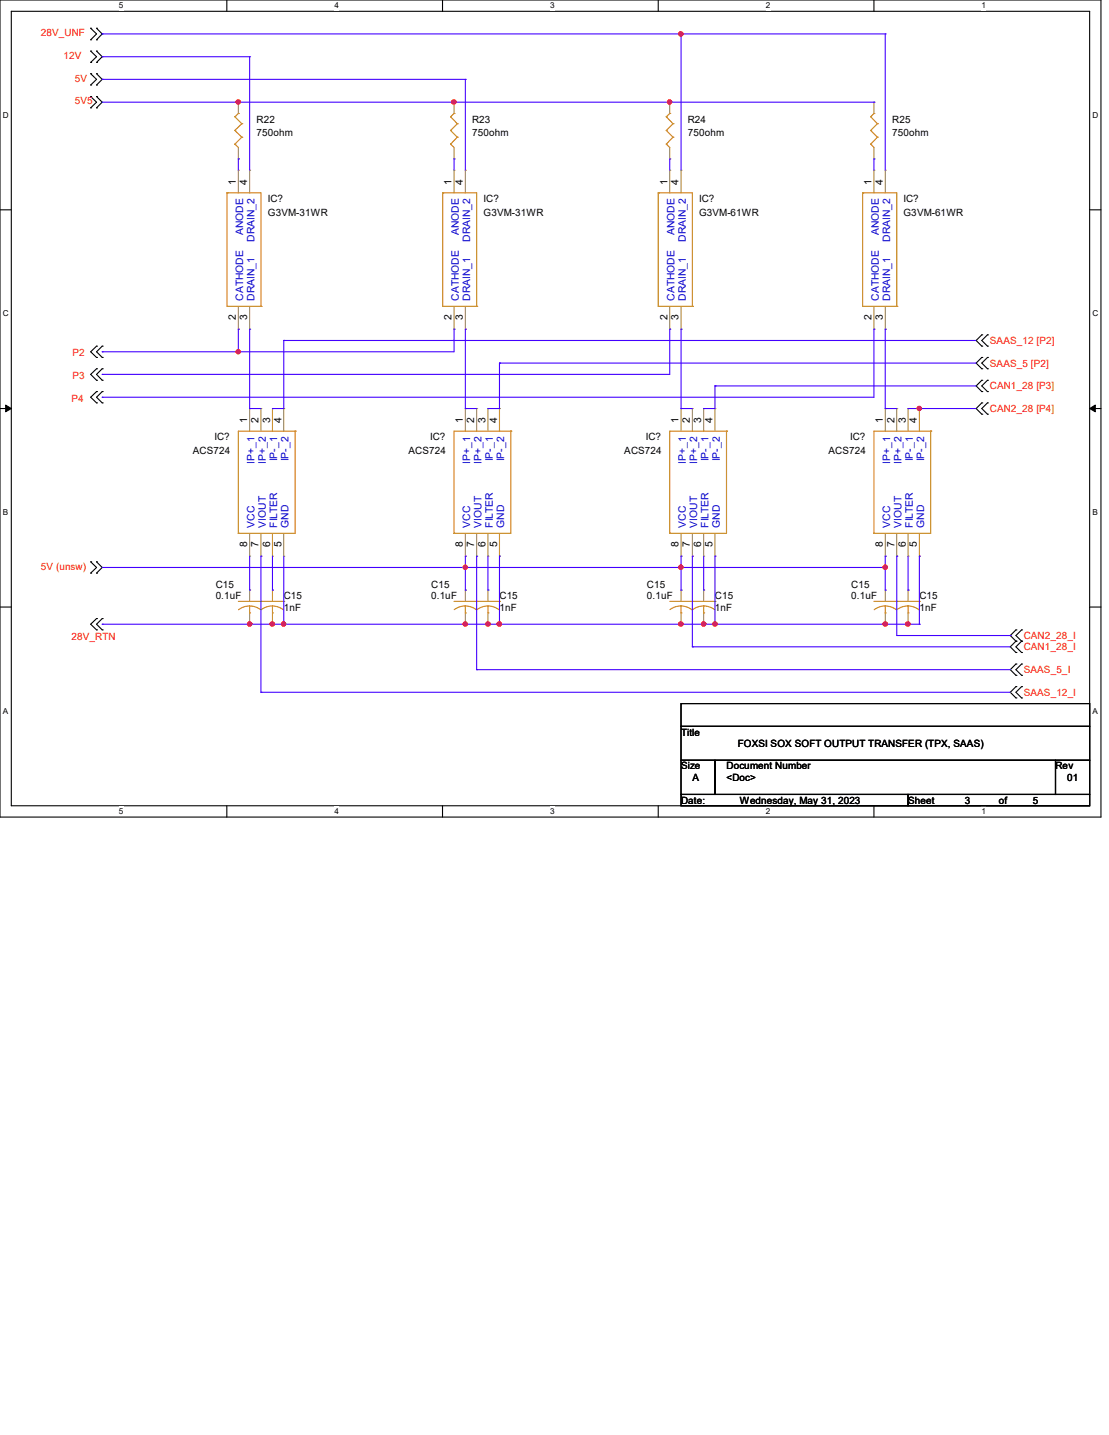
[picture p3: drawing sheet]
<svg xmlns="http://www.w3.org/2000/svg" width="216mm" height="279mm" viewBox="0 0 216 279" stroke-linecap="round" stroke-linejoin="round" font-family="sans-serif">
<path d="M0 0h214.3v159.1h-214.3zM2.2 2.2h209.9v154.7h-209.9z" fill="none" stroke="#000" stroke-width=".21"/>
<g fill="#fff">
<path d="M23.2 .2h.8v1.8h-.8z"/>
<path d="M23.2 157.1h.8v1.8h-.8z"/>
</g>
<path d="M44.2 0v2.2M44.2 156.9v2.2" fill="none" stroke="#000" stroke-width=".21"/>
<g fill="#fff">
<path d="M65.1 .2h.9v1.8h-.9z"/>
<path d="M65.1 157.1h.9v1.8h-.9z"/>
</g>
<path d="M86.1 0v2.2M86.1 156.9v2.2" fill="none" stroke="#000" stroke-width=".21"/>
<g fill="#fff">
<path d="M107.1 .2h.9v1.8h-.9z"/>
<path d="M107.1 157.1h.9v1.8h-.9z"/>
</g>
<path d="M128.1 0v2.2M128.1 156.9v2.2" fill="none" stroke="#000" stroke-width=".21"/>
<g fill="#fff">
<path d="M149.1 .2h.9v1.8h-.9z"/>
<path d="M149.1 157.1h.9v1.8h-.9z"/>
</g>
<path d="M170.1 0v2.2M170.1 156.9v2.2" fill="none" stroke="#000" stroke-width=".21"/>
<g fill="#fff">
<path d="M191.1 .2h.9v1.8h-.9z"/>
<path d="M191.1 157.1h.9v1.8h-.9z"/>
<path d="M.6 21.5h1.1v1.8h-1.1z"/>
<path d="M212.7 21.5h1.1v1.8h-1.1z"/>
<path d="M.6 60.2h1.1v1.7h-1.1z"/>
<path d="M212.7 60.2h1.1v1.7h-1.1z"/>
</g>
<path d="M0 40.9h2.2M212.1 40.9h2.2" fill="none" stroke="#000" stroke-width=".21"/>
<g fill="#fff">
<path d="M.6 98.8h1v1.8h-1z"/>
<path d="M212.7 98.8h1v1.8h-1z"/>
</g>
<path d="M0 79.5h2.2M212.1 79.5h2.2" fill="none" stroke="#000" stroke-width=".21"/>
<path d="M1.1 78.9l1.1 .6-1.1 .7zM212.1 79.5l1.1-.6v1.3z" fill="#000" stroke="#000" stroke-width=".19"/>
<g fill="#fff">
<path d="M.6 137.5h1v1.8h-1z"/>
<path d="M212.7 137.5h1v1.8h-1z"/>
</g>
<g fill="none" stroke="#000" stroke-width=".21">
<path d="M17.7 5.5h.1M17.7 7.7h.1M17.7 18.8h.1M17.7 9.9h.1M17.7 12.1h.1M17.7 14.4h.1M17.7 16.6h.1M17.7 5.5l1.1 1.1-1.1 1.1M17.7 18.8l1.1 1.1-1.1 1.1M17.7 9.9l1.1 1.1-1.1 1.1M17.7 14.4l1.1 1.1-1.1 1.1M18.8 7.7h.1"/>
<path d="M18.8 5.5h.1M18.8 18.8h.1M18.8 12.1h.1M18.8 9.9h.1M18.8 16.6h.1M18.8 14.4h.1M18.8 5.5l1.1 1.1-1.1 1.1M18.8 18.8l1.1 1.1-1.1 1.1M18.8 9.9l1.1 1.1-1.1 1.1M18.8 14.4l1.1 1.1-1.1 1.1M17.7 21h.1M18.8 21h.1"/>
<path d="M18.8 67.4h.1M18.8 69.6h.1M18.8 71.8h.1M18.8 74h.1M18.8 76.2h.1M18.8 78.4h.1M18.8 67.4l-1.1 1.1 1.1 1.1M18.8 71.8l-1.1 1.1 1.1 1.1M18.8 76.2l-1.1 1.1 1.1 1.1M19.9 67.4h.1M19.9 69.6h.1M19.9 71.8h.1"/>
<path d="M19.9 74h.1M19.9 76.2h.1M19.9 78.4h.1M19.9 67.4l-1.1 1.1 1.1 1.1M19.9 71.8l-1.1 1.1 1.1 1.1M19.9 76.2l-1.1 1.1 1.1 1.1M191.1 65.2h.1M191.1 67.4h.1M191.1 69.6h.1M191.1 71.8h.1M191.1 78.4h.1M191.1 74h.1"/>
<path d="M191.1 76.2h.1M191.1 65.2l-1.1 1.1 1.1 1.1M191.1 69.6l-1.1 1.1 1.1 1.1M191.1 78.4l-1.1 1.1 1.1 1.1M191.1 74l-1.1 1.1 1.1 1.1M192.2 67.4h.1M192.2 65.2h.1M192.2 71.8h.1M192.2 69.6h.1M192.2 78.4h.1M192.2 76.2h.1M192.2 74h.1"/>
<path d="M192.2 65.2l-1.1 1.1 1.1 1.1M192.2 69.6l-1.1 1.1 1.1 1.1M192.2 78.4l-1.1 1.1 1.1 1.1M192.2 74l-1.1 1.1 1.1 1.1M191.1 80.6h.1M192.2 80.6h.1M0 118.2h2.2M17.7 109.4h.1M17.7 111.6h.1M17.7 109.4l1.1 1.1-1.1 1.1M18.8 111.6h.1M18.8 109.4h.1"/>
<path d="M18.8 109.4l1.1 1.1-1.1 1.1M212.1 118.2h2.2M18.8 120.4h.1M18.8 122.6h.1M18.8 120.4l-1.1 1.1 1.1 1.1M19.9 120.4h.1M19.9 122.6h.1M19.9 120.4l-1.1 1.1 1.1 1.1M132.6 137h79.5v4.4h-79.5zM197.8 122.6h.1M197.8 124.8h.1M197.8 127h.1"/>
<path d="M197.8 129.3h.1M197.8 131.5h.1M197.8 133.7h.1M197.8 135.9h.1M197.8 122.6l-1.1 1.1 1.1 1.1M197.8 124.8l-1.1 1.1 1.1 1.1M197.8 129.3l-1.1 1.1 1.1 1.1M197.8 133.7l-1.1 1.1 1.1 1.1M198.9 124.8h.1M198.9 122.6h.1M198.9 127h.1M198.9 131.5h.1"/>
<path d="M198.9 129.3h.1M198.9 135.9h.1M198.9 133.7h.1M198.9 122.6l-1.1 1.1 1.1 1.1M198.9 124.8l-1.1 1.1 1.1 1.1M198.9 129.3l-1.1 1.1 1.1 1.1M198.9 133.7l-1.1 1.1 1.1 1.1M132.6 141.4h79.5v6.6h-79.5zM132.6 148h6.6v6.7h-6.6zM132.6 154.7h44.2v2.2h-44.2zM139.2 148h66.3v6.7h-66.3zM176.8 154.7h35.3v2.2h-35.3z"/>
<path d="M205.5 148h6.6v6.7h-6.6z"/>
</g>
<g fill="none" stroke="#cc8006" stroke-width=".21">
<path d="M44.2 37.5h.1M44.2 37.5v22.1h6.6M44.2 37.5h6.6v22.1M45.7 28.1h.1M45.7 25.4h.1M45.7 22.7h.1M45.7 28.1l.7 .6M45.7 25.4l1.4 1.3M45.7 22.7l1.4 1.4M46.4 22.1h.1M46.4 22.1l-.7 .6M47.1 26.7h.1"/>
<path d="M47.1 24.1h.1M47.1 26.7l-1.4 1.4M47.1 24.1l-1.4 1.3M86.2 37.5h.1M86.2 37.5h6.6v22.1M86.2 37.5v22.1h6.6M87.7 28.1h.1M87.7 25.4h.1M87.7 22.7h.1M87.7 28.1l.7 .6M87.7 25.4l1.3 1.3M87.7 22.7l1.3 1.4"/>
<path d="M88.4 22.1h.1M88.4 22.1l-.7 .6M89 26.7h.1M89 24.1h.1M89 26.7l-1.3 1.4M89 24.1l-1.3 1.3M128.1 37.5h.1M128.1 37.5v22.1h6.7M128.1 37.5h6.7v22.1M129.7 28.1h.1M129.7 25.4h.1M129.7 22.7h.1"/>
<path d="M129.7 28.1l.7 .6M129.7 25.4l1.3 1.3M129.7 22.7l1.3 1.4M130.4 22.1h.1M130.4 22.1l-.7 .6M131 26.7h.1M131 24.1h.1M131 26.7l-1.3 1.4M131 24.1l-1.3 1.3M167.9 37.5h.1M167.9 37.5v22.1h6.7M167.9 37.5h6.7v22.1"/>
<path d="M169.5 28.1h.1M169.5 25.4h.1M169.5 22.7h.1M169.5 28.1l.6 .6M169.5 25.4l1.3 1.3M169.5 22.7l1.3 1.4M170.1 22.1h.1M170.1 22.1l-.6 .6M170.8 26.7h.1M170.8 24.1h.1M170.8 26.7l-1.3 1.4M170.8 24.1l-1.3 1.3"/>
<path d="M50.8 59.6h.1M92.8 59.6h.1M134.8 59.6h.1M174.6 59.6h.1M57.4 83.9h.1M57.4 83.9v19.9h-11M57.4 83.9h-11v19.9M99.4 83.9h.1M99.4 83.9v19.9h-11M99.4 83.9h-11v19.9M141.4 83.9h.1M141.4 83.9v19.9h-11"/>
<path d="M141.4 83.9h-11v19.9M181.2 83.9h.1M181.2 83.9h-11.1v19.9M181.2 83.9v19.9h-11.1M46.4 103.8h.1M46.4 117.1h8.8M48.6 119.3h.1M48.6 118l1.4 .3 .8 .4M48.6 118l-1.4 .3-.8 .4M48.6 118v1.3M50.8 117.1h.1M53 119.3h.1"/>
<path d="M53 118l1.4 .3 .8 .4M53 118l-.9 .1-1.3 .6M53 118v1.3M55.2 117.1h.1M88.4 103.8h.1M88.4 117.1h8.8M90.6 119.3h.1M90.6 118l1.3 .3 .8 .4M90.6 118l-.9 .1-1.3 .6M90.6 118v1.3M92.8 117.1h.1M95 119.3h.1"/>
<path d="M95 118l1.4 .3 .8 .4M95 118l-1.4 .3-.8 .4M95 118v1.3M97.2 117.1h.1M130.4 103.8h.1M130.4 117.1h8.8M132.6 119.3h.1M132.6 118l1.3 .3 .8 .4M132.6 118l-1 .1-1.2 .6M132.6 118v1.3M134.8 117.1h.1M137 119.3h.1"/>
<path d="M137 118l1.3 .3 .8 .4M137 118l-1.4 .3-.8 .4M137 118v1.3M139.2 117.1h.1M170.1 103.8h.1M170.1 117.1h8.9M172.3 119.3h.1M172.3 118l1.4 .3 .8 .4M172.3 118l-1.3 .3-.8 .4M172.3 118v1.3M174.6 117.1h.1M176.8 119.3h.1"/>
<path d="M176.8 118l1.3 .3 .8 .4M176.8 118l-1 .1-1.2 .6M176.8 118v1.3M179 117.1h.1"/>
</g>
<g fill="none" stroke="#a84" stroke-width=".21">
<path d="M46.4 19.9h.1M46.4 19.9v2.2M88.4 19.9h.1M88.4 19.9v2.2M130.4 19.9h.1M130.4 19.9v2.2M170.1 19.9h.1M170.1 19.9v2.2M46.4 30.9h.1M46.4 33.1h.1M46.4 28.7v2.2M46.4 33.1v4.4"/>
<path d="M48.6 33.1h.1M48.6 33.1v4.4M88.4 30.9h.1M88.4 33.1h.1M88.4 28.7v2.2M88.4 33.1v4.4M90.6 33.1h.1M90.6 33.1v4.4M130.4 30.9h.1M130.4 33.1h.1M130.4 28.7v2.2M130.4 33.1v4.4"/>
<path d="M132.6 33.1h.1M132.6 33.1v4.4M170.1 33.1h.1M170.1 30.9h.1M170.1 28.7v2.2M170.1 33.1v4.4M172.3 33.1h.1M172.3 33.1v4.4M46.4 59.6v4.5M48.6 59.6v4.5M88.4 59.6v4.5M90.6 59.6v4.5"/>
<path d="M130.4 59.6v4.5M132.6 59.6v4.5M170.1 59.6v4.5M172.3 59.6v4.5M46.4 64.1h.1M48.6 64.1h.1M48.6 79.5h.1M48.6 79.5v4.4M50.8 79.5h.1M50.8 79.5v4.4M53 79.5h.1M53 79.5v4.4"/>
<path d="M55.2 79.5h.1M55.2 79.5v4.4M88.4 64.1h.1M90.6 64.1h.1M90.6 79.5h.1M90.6 79.5v4.4M92.8 79.5h.1M92.8 79.5v4.4M95 79.5h.1M95 79.5v4.4M97.2 79.5h.1M97.2 79.5v4.4"/>
<path d="M130.4 64.1h.1M132.6 64.1h.1M132.6 79.5h.1M132.6 79.5v4.4M134.8 79.5h.1M134.8 79.5v4.4M137 79.5h.1M137 79.5v4.4M139.2 79.5h.1M139.2 79.5v4.4M170.1 64.1h.1M172.3 79.5h.1"/>
<path d="M172.3 64.1h.1M172.3 79.5v4.4M174.6 79.5h.1M174.6 79.5v4.4M176.8 79.5h.1M176.8 79.5v4.4M179 79.5h.1M179 79.5v4.4M48.6 114.9h.1M48.6 108.3h.1M48.6 103.8v4.5M48.6 114.9v2.2"/>
<path d="M48.6 119.3v2.2M50.8 108.3h.1M50.8 103.8v4.5M53 114.9h.1M53 108.3h.1M53 103.8v4.5M53 114.9v2.2M53 119.3v2.2M55.2 108.3h.1M55.2 103.8v4.5M90.6 108.3h.1M90.6 114.9h.1"/>
<path d="M90.6 103.8v4.5M90.6 114.9v2.2M90.6 119.3v2.2M92.8 108.3h.1M92.8 103.8v4.5M95 114.9h.1M95 108.3h.1M95 103.8v4.5M95 114.9v2.2M95 119.3v2.2M97.2 108.3h.1M97.2 103.8v4.5"/>
<path d="M132.6 108.3h.1M132.6 114.9h.1M132.6 103.8v4.5M132.6 114.9v2.2M132.6 119.3v2.2M134.8 108.3h.1M134.8 103.8v4.5M137 114.9h.1M137 108.3h.1M137 103.8v4.5M137 114.9v2.2M137 119.3v2.2"/>
<path d="M139.2 108.3h.1M139.2 103.8v4.5M172.3 108.3h.1M172.3 114.9h.1M172.3 103.8v4.5M172.3 114.9v2.2M172.3 119.3v2.2M174.6 108.3h.1M174.6 103.8v4.5M176.8 108.3h.1M176.8 114.9h.1M176.8 103.8v4.5"/>
<path d="M176.8 114.9v2.2M176.8 119.3v2.2M179 108.3h.1M179 103.8v4.5M48.6 121.5h.1M53 121.5h.1M90.6 121.5h.1M95 121.5h.1M132.6 121.5h.1M137 121.5h.1M172.3 121.5h.1M176.8 121.5h.1"/>
</g>
<g fill="none" stroke="#4200ff" stroke-width=".21">
<path d="M19.9 6.6h.1M19.9 11h.1M19.9 15.5h.1M19.9 6.6h152.4M19.9 19.9h150.2M19.9 11h28.7M19.9 15.5h70.7M46.4 19.9h.1M48.6 11h.1M48.6 11v22.1M88.4 19.9h.1M90.6 15.5h.1"/>
<path d="M90.6 15.5v17.6M132.6 6.6h.1M132.6 6.6v26.5M170.1 19.9h.1M172.3 6.6h.1M172.3 6.6v26.5M46.4 30.9h.1M46.4 30.9v2.2M88.4 30.9h.1M88.4 30.9v2.2M130.4 30.9h.1M130.4 30.9v2.2"/>
<path d="M170.1 30.9h.1M170.1 30.9v2.2M19.9 68.5h.1M19.9 77.3h.1M19.9 72.9h.1M46.4 64.1h.1M46.4 68.5h.1M46.4 64.1v4.4M48.6 64.1h.1M48.6 79.5h.1M48.6 79.5h2.2M48.6 64.1v15.4"/>
<path d="M53 79.5h.1M55.2 66.3h.1M55.2 66.3v13.2h-2.2M55.2 66.3h134.8M88.4 64.1h.1M88.4 64.1v4.4h-68.5M90.6 64.1h.1M90.6 79.5h.1M90.6 79.5h2.2M90.6 64.1v15.4M95 79.5h.1M97.2 70.7h.1"/>
<path d="M97.2 70.7v8.8h-2.2M97.2 70.7h92.8M130.4 64.1h.1M130.4 64.1v8.8h-110.5M132.6 64.1h.1M132.6 79.5h.1M132.6 79.5h2.2M132.6 64.1v15.4M137 79.5h.1M139.2 75.1h.1M139.2 75.1v4.4h-2.2M139.2 75.1h50.8"/>
<path d="M170.1 64.1h.1M170.1 64.1v13.2h-150.2M172.3 64.1h.1M172.3 79.5h.1M172.3 79.5h2.3M172.3 64.1v15.4M176.8 79.5h.1M176.8 79.5h13.2M179 79.5h.1M19.9 110.5h.1M19.9 110.5h152.4M48.6 114.9h.1"/>
<path d="M48.6 108.3v6.6M50.8 108.3h.1M50.8 108.3v26.5M53 114.9h.1M53 108.3v6.6M55.2 108.3v13.2M90.6 108.3h.1M90.6 110.5h.1M90.6 114.9h.1M90.6 108.3v6.6M92.8 108.3h.1M92.8 108.3v22.1"/>
<path d="M95 114.9h.1M95 108.3v6.6M97.2 108.3h.1M97.2 108.3v13.2M132.6 108.3h.1M132.6 110.5h.1M132.6 114.9h.1M132.6 108.3v6.6M134.8 108.3h.1M134.8 108.3v17.6M137 114.9h.1M137 108.3v6.6"/>
<path d="M139.2 108.3h.1M139.2 108.3v13.2M172.3 108.3h.1M172.3 114.9h.1M172.3 108.3v6.6M174.6 108.3h.1M174.6 108.3v15.4h22.1M176.8 114.9h.1M176.8 108.3v6.6M179 108.3h.1M179 108.3v13.2M19.9 121.5h.1"/>
<path d="M19.9 121.5h159.1M50.8 134.8h.1M50.8 134.8h145.9M53 121.5h.1M55.2 121.5h.1M90.6 121.5h.1M92.8 130.4h.1M92.8 130.4h103.9M95 121.5h.1M97.2 121.5h.1M132.6 121.5h.1M134.8 125.9h.1"/>
<path d="M134.8 125.9h61.9M137 121.5h.1M139.2 121.5h.1M172.3 121.5h.1M176.8 121.5h.1M179 121.5h.1M196.7 123.7h.1"/>
</g>
<g fill="#f00" stroke="#f00" stroke-width=".21">
<circle cx="132.6" cy="6.6" r=".41"/>
<circle cx="48.6" cy="121.5" r=".41"/>
<circle cx="179" cy="79.5" r=".4"/>
<circle cx="46.4" cy="68.5" r=".4"/>
<circle cx="46.4" cy="19.9" r=".4"/>
<circle cx="130.4" cy="19.9" r=".41"/>
<circle cx="88.4" cy="19.9" r=".41"/>
<circle cx="55.2" cy="121.5" r=".41"/>
<circle cx="90.6" cy="121.5" r=".4"/>
<circle cx="97.2" cy="121.5" r=".41"/>
<circle cx="132.6" cy="121.5" r=".41"/>
<circle cx="139.2" cy="121.5" r=".41"/>
<circle cx="172.3" cy="121.5" r=".41"/>
<circle cx="172.3" cy="110.4" r=".41"/>
<circle cx="132.6" cy="110.4" r=".41"/>
<circle cx="90.6" cy="110.4" r=".4"/>
<circle cx="53" cy="121.5" r=".41"/>
<circle cx="95" cy="121.5" r=".41"/>
<circle cx="137" cy="121.5" r=".41"/>
<circle cx="176.8" cy="121.5" r=".41"/>
</g>
<g font-size="2">
<text x="45.9" y="36" transform="rotate(-90 45.9 36)">1</text>
<text x="48.1" y="36" transform="rotate(-90 48.1 36)">4</text>
<text x="87.9" y="36" transform="rotate(-90 87.9 36)">1</text>
<text x="90.1" y="36" transform="rotate(-90 90.1 36)">4</text>
<text x="129.9" y="36" transform="rotate(-90 129.9 36)">1</text>
<text x="132.1" y="36" transform="rotate(-90 132.1 36)">4</text>
<text x="169.7" y="36" transform="rotate(-90 169.7 36)">1</text>
<text x="171.9" y="36" transform="rotate(-90 171.9 36)">4</text>
<text x="45.9" y="62.3" transform="rotate(-90 45.9 62.3)">2</text>
<text x="48.1" y="62.3" transform="rotate(-90 48.1 62.3)">3</text>
<text x="87.9" y="62.3" transform="rotate(-90 87.9 62.3)">2</text>
<text x="90.1" y="62.3" transform="rotate(-90 90.1 62.3)">3</text>
<text x="129.9" y="62.3" transform="rotate(-90 129.9 62.3)">2</text>
<text x="132.1" y="62.3" transform="rotate(-90 132.1 62.3)">3</text>
<text x="169.7" y="62.3" transform="rotate(-90 169.7 62.3)">2</text>
<text x="171.9" y="62.3" transform="rotate(-90 171.9 62.3)">3</text>
<text x="48.1" y="82.4" transform="rotate(-90 48.1 82.4)">1</text>
<text x="50.3" y="82.4" transform="rotate(-90 50.3 82.4)">2</text>
<text x="52.6" y="82.4" transform="rotate(-90 52.6 82.4)">3</text>
<text x="54.8" y="82.4" transform="rotate(-90 54.8 82.4)">4</text>
<text x="90.1" y="82.4" transform="rotate(-90 90.1 82.4)">1</text>
<text x="92.3" y="82.4" transform="rotate(-90 92.3 82.4)">2</text>
<text x="94.5" y="82.4" transform="rotate(-90 94.5 82.4)">3</text>
<text x="96.8" y="82.4" transform="rotate(-90 96.8 82.4)">4</text>
<text x="132.1" y="82.4" transform="rotate(-90 132.1 82.4)">1</text>
<text x="134.3" y="82.4" transform="rotate(-90 134.3 82.4)">2</text>
<text x="136.5" y="82.4" transform="rotate(-90 136.5 82.4)">3</text>
<text x="138.7" y="82.4" transform="rotate(-90 138.7 82.4)">4</text>
<text x="171.9" y="82.4" transform="rotate(-90 171.9 82.4)">1</text>
<text x="174.1" y="82.4" transform="rotate(-90 174.1 82.4)">2</text>
<text x="176.3" y="82.4" transform="rotate(-90 176.3 82.4)">3</text>
<text x="178.5" y="82.4" transform="rotate(-90 178.5 82.4)">4</text>
<text x="48.1" y="106.5" transform="rotate(-90 48.1 106.5)">8</text>
<text x="50.3" y="106.5" transform="rotate(-90 50.3 106.5)">7</text>
<text x="52.6" y="106.5" transform="rotate(-90 52.6 106.5)">6</text>
<text x="54.8" y="106.5" transform="rotate(-90 54.8 106.5)">5</text>
<text x="90.1" y="106.5" transform="rotate(-90 90.1 106.5)">8</text>
<text x="92.3" y="106.5" transform="rotate(-90 92.3 106.5)">7</text>
<text x="94.5" y="106.5" transform="rotate(-90 94.5 106.5)">6</text>
<text x="96.8" y="106.5" transform="rotate(-90 96.8 106.5)">5</text>
<text x="132.1" y="106.5" transform="rotate(-90 132.1 106.5)">8</text>
<text x="134.3" y="106.5" transform="rotate(-90 134.3 106.5)">7</text>
<text x="136.5" y="106.5" transform="rotate(-90 136.5 106.5)">6</text>
<text x="138.7" y="106.5" transform="rotate(-90 138.7 106.5)">5</text>
<text x="171.9" y="106.5" transform="rotate(-90 171.9 106.5)">8</text>
<text x="174.1" y="106.5" transform="rotate(-90 174.1 106.5)">7</text>
<text x="176.3" y="106.5" transform="rotate(-90 176.3 106.5)">6</text>
<text x="178.5" y="106.5" transform="rotate(-90 178.5 106.5)">5</text>
</g>
<g font-size="2" fill="#00c">
<text x="47.3" y="45.8" transform="rotate(-90 47.3 45.8)">ANODE</text>
<text x="49.5" y="47.1" transform="rotate(-90 49.5 47.1)">DRAIN_2</text>
<text x="89.3" y="45.8" transform="rotate(-90 89.3 45.8)">ANODE</text>
<text x="91.5" y="47.1" transform="rotate(-90 91.5 47.1)">DRAIN_2</text>
<text x="131.3" y="45.8" transform="rotate(-90 131.3 45.8)">ANODE</text>
<text x="133.5" y="47.1" transform="rotate(-90 133.5 47.1)">DRAIN_2</text>
<text x="171.1" y="45.8" transform="rotate(-90 171.1 45.8)">ANODE</text>
<text x="173.3" y="47.1" transform="rotate(-90 173.3 47.1)">DRAIN_2</text>
<text x="47.3" y="58.5" transform="rotate(-90 47.3 58.5)">CATHODE</text>
<text x="49.5" y="58.5" transform="rotate(-90 49.5 58.5)">DRAIN_1</text>
<text x="89.3" y="58.5" transform="rotate(-90 89.3 58.5)">CATHODE</text>
<text x="91.5" y="58.5" transform="rotate(-90 91.5 58.5)">DRAIN_1</text>
<text x="131.3" y="58.5" transform="rotate(-90 131.3 58.5)">CATHODE</text>
<text x="133.5" y="58.5" transform="rotate(-90 133.5 58.5)">DRAIN_1</text>
<text x="171.1" y="58.5" transform="rotate(-90 171.1 58.5)">CATHODE</text>
<text x="173.3" y="58.5" transform="rotate(-90 173.3 58.5)">DRAIN_1</text>
<text x="54" y="89.8" transform="rotate(-90 54 89.8)">IP-_1</text>
<text x="56.2" y="89.8" transform="rotate(-90 56.2 89.8)">IP-_2</text>
<text x="95.9" y="89.8" transform="rotate(-90 95.9 89.8)">IP-_1</text>
<text x="98.2" y="89.8" transform="rotate(-90 98.2 89.8)">IP-_2</text>
<text x="137.9" y="89.8" transform="rotate(-90 137.9 89.8)">IP-_1</text>
<text x="140.1" y="89.8" transform="rotate(-90 140.1 89.8)">IP-_2</text>
<text x="177.7" y="89.8" transform="rotate(-90 177.7 89.8)">IP-_1</text>
<text x="179.9" y="89.8" transform="rotate(-90 179.9 89.8)">IP-_2</text>
<text x="49.5" y="90.3" transform="rotate(-90 49.5 90.3)">IP+_1</text>
<text x="51.7" y="90.3" transform="rotate(-90 51.7 90.3)">IP+_2</text>
<text x="91.5" y="90.3" transform="rotate(-90 91.5 90.3)">IP+_1</text>
<text x="93.7" y="90.3" transform="rotate(-90 93.7 90.3)">IP+_2</text>
<text x="133.5" y="90.3" transform="rotate(-90 133.5 90.3)">IP+_1</text>
<text x="135.7" y="90.3" transform="rotate(-90 135.7 90.3)">IP+_2</text>
<text x="173.3" y="90.3" transform="rotate(-90 173.3 90.3)">IP+_1</text>
<text x="175.5" y="90.3" transform="rotate(-90 175.5 90.3)">IP+_2</text>
<text x="49.5" y="102.7" transform="rotate(-90 49.5 102.7)">VCC</text>
<text x="51.7" y="102.7" transform="rotate(-90 51.7 102.7)">VIOUT</text>
<text x="54" y="102.7" transform="rotate(-90 54 102.7)">FILTER</text>
<text x="56.2" y="102.7" transform="rotate(-90 56.2 102.7)">GND</text>
<text x="91.5" y="102.7" transform="rotate(-90 91.5 102.7)">VCC</text>
<text x="93.7" y="102.7" transform="rotate(-90 93.7 102.7)">VIOUT</text>
<text x="95.9" y="102.7" transform="rotate(-90 95.9 102.7)">FILTER</text>
<text x="98.2" y="102.7" transform="rotate(-90 98.2 102.7)">GND</text>
<text x="133.5" y="102.7" transform="rotate(-90 133.5 102.7)">VCC</text>
<text x="135.7" y="102.7" transform="rotate(-90 135.7 102.7)">VIOUT</text>
<text x="137.9" y="102.7" transform="rotate(-90 137.9 102.7)">FILTER</text>
<text x="140.1" y="102.7" transform="rotate(-90 140.1 102.7)">GND</text>
<text x="173.3" y="102.7" transform="rotate(-90 173.3 102.7)">VCC</text>
<text x="175.5" y="102.7" transform="rotate(-90 175.5 102.7)">VIOUT</text>
<text x="177.7" y="102.7" transform="rotate(-90 177.7 102.7)">FILTER</text>
<text x="179.9" y="102.7" transform="rotate(-90 179.9 102.7)">GND</text>
</g>
<g font-size="1.9" fill="#f00">
<text x="8" y="7.1">28V_UNF</text>
<text x="12.4" y="11.5">12V</text>
<text x="14.6" y="15.9">5V</text>
<text x="14.6" y="20.3">5V5</text>
<text x="14.1" y="69.4">P2</text>
<text x="192.7" y="67">SAAS_12 [P2]</text>
<text x="192.7" y="71.4">SAAS_5 [P2]</text>
<text x="14.1" y="73.8">P3</text>
<text x="192.7" y="75.8">CAN1_28 [P3]</text>
<text x="13.9" y="78.2">P4</text>
<text x="192.7" y="80.2">CAN2_28 [P4]</text>
<text x="8" y="110.9">5V (unsw)</text>
<text x="13.9" y="124.6">28V_RTN</text>
<text x="199.3" y="124.4">CAN2_28_I</text>
<text x="199.3" y="126.6">CAN1_28_I</text>
<text x="199.3" y="131.1">SAAS_5_I</text>
<text x="199.3" y="135.5">SAAS_12_I</text>
</g>
<g font-size="1.9">
<text x="50" y="23.9">R22</text>
<text x="91.9" y="23.9">R23</text>
<text x="133.9" y="23.9">R24</text>
<text x="173.7" y="23.9">R25</text>
<text x="50" y="26.5">750ohm</text>
<text x="91.9" y="26.5">750ohm</text>
<text x="133.9" y="26.5">750ohm</text>
<text x="173.7" y="26.5">750ohm</text>
<text x="52.2" y="39.3">IC?</text>
<text x="52.2" y="42">G3VM-31WR</text>
<text x="94.1" y="39.3">IC?</text>
<text x="94.1" y="42">G3VM-31WR</text>
<text x="136.1" y="39.3">IC?</text>
<text x="136.1" y="42">G3VM-61WR</text>
<text x="175.9" y="39.3">IC?</text>
<text x="175.9" y="42">G3VM-61WR</text>
<text x="37.5" y="88.4">ACS724</text>
<text x="41.7" y="85.7">IC?</text>
<text x="79.5" y="88.4">ACS724</text>
<text x="83.7" y="85.7">IC?</text>
<text x="121.5" y="88.4">ACS724</text>
<text x="125.7" y="85.7">IC?</text>
<text x="161.3" y="88.4">ACS724</text>
<text x="165.5" y="85.7">IC?</text>
<text x="42" y="114.5">C15</text>
<text x="42" y="116.7">0.1uF</text>
<text x="55.2" y="116.7">C15</text>
<text x="55.2" y="118.9">1nF</text>
<text x="83.9" y="114.5">C15</text>
<text x="83.9" y="116.7">0.1uF</text>
<text x="97.2" y="116.7">C15</text>
<text x="97.2" y="118.9">1nF</text>
<text x="125.9" y="114.5">C15</text>
<text x="125.9" y="116.7">0.1uF</text>
<text x="139.2" y="116.7">C15</text>
<text x="139.2" y="118.9">1nF</text>
<text x="165.7" y="114.5">C15</text>
<text x="165.7" y="116.7">0.1uF</text>
<text x="179" y="116.7">C15</text>
<text x="179" y="118.9">1nF</text>
<text x="132.6" y="143.2">Title</text>
<text x="132.6" y="149.8">Size</text>
<text x="141.4" y="149.8">Document Number</text>
<text x="143.6" y="145.4">FOXSI SOX SOFT OUTPUT TRANSFER (TPX, SAAS)</text>
<text x="205.5" y="149.8">Rev</text>
<text x="134.8" y="152">A</text>
<text x="141.4" y="152">&lt;Doc&gt;</text>
<text x="207.7" y="152">01</text>
<text x="132.6" y="156.5">Date:</text>
<text x="144.1" y="156.5">Wednesday, May 31, 2023</text>
<text x="176.8" y="156.5">Sheet</text>
<text x="187.8" y="156.5">3</text>
<text x="194.4" y="156.5">of</text>
<text x="201.1" y="156.5">5</text>
</g>
<g font-size="1.6">
<text x="23.2" y="1.7">5</text>
<text x="65.1" y="1.7">4</text>
<text x="107.1" y="1.7">3</text>
<text x="149.1" y="1.7">2</text>
<text x="191.1" y="1.7">1</text>
<text x=".6" y="22.9">D</text>
<text x="212.7" y="22.9">D</text>
<text x=".6" y="61.6">C</text>
<text x="212.7" y="61.6">C</text>
<text x=".6" y="100.3">B</text>
<text x="212.7" y="100.3">B</text>
<text x=".6" y="138.9">A</text>
<text x="212.7" y="138.9">A</text>
<text x="23.2" y="158.5">5</text>
<text x="65.1" y="158.5">4</text>
<text x="107.1" y="158.5">3</text>
<text x="149.1" y="158.5">2</text>
<text x="191.1" y="158.5">1</text>
</g>
</svg>
